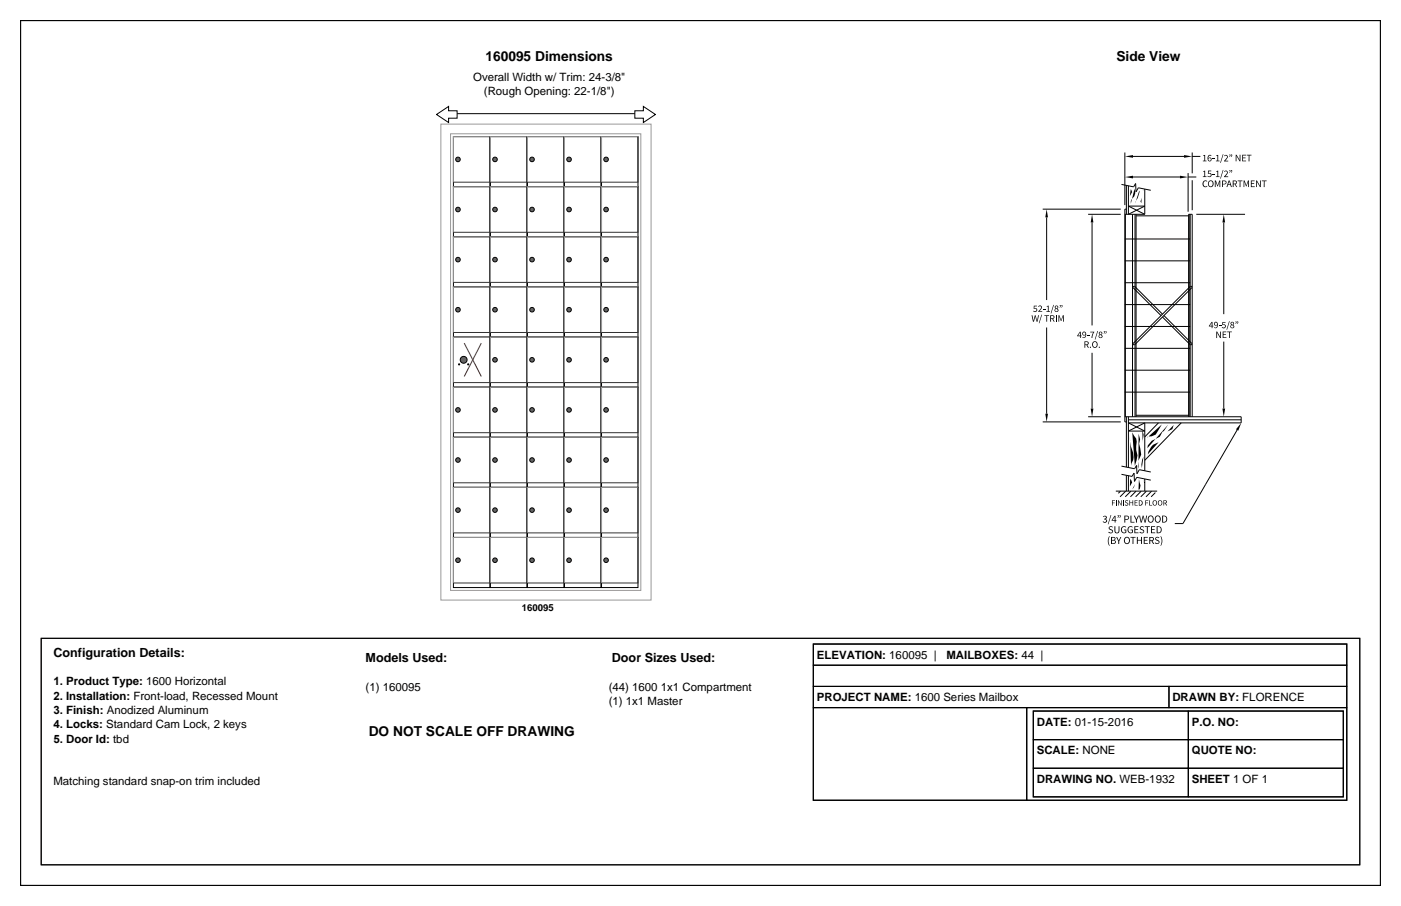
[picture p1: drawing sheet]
<svg xmlns="http://www.w3.org/2000/svg" width="432mm" height="279mm" viewBox="0 0 432 279" stroke-linecap="round" stroke-linejoin="round" font-family="sans-serif">
<path d="M12.7 196.8h406.4v69.9h-406.4z" fill="none" stroke="#000" stroke-width=".31"/>
<g fill="none" stroke="#000" stroke-width=".35">
<path d="M6.3 6.4h419.1v266.7h-419.1zM250.7 198.6h164.4v48.2h-164.4zM250.7 198.6h164.4v6.6h-164.4zM250.7 218.2h65.7v28.6h-65.7zM250.7 211.7h109.6v6.5h-109.6zM250.7 205.2h164.4v6.5h-164.4zM316.4 218.2h98.7v28.6h-98.7zM318.5 219.3h95.5v26.4h-95.5zM318.5 219.3h47.8v8.8h-47.8zM360.3 211.7h54.8v6.5h-54.8zM366.3 219.3h47.7v8.8h-47.7zM318.5 236.9h47.8v8.8h-47.8z"/>
<path d="M318.5 228.1h47.8v8.8h-47.8zM366.3 236.9h47.7v8.8h-47.7zM366.3 228.1h47.7v8.8h-47.7z"/>
</g>
<g fill="#fff" stroke="#000" stroke-width=".31">
<path d="M134.5 35.3l3.8-2.5v1.4h2.6v2.3h-2.6v1.3z"/>
<path d="M195.7 34.2h2.6v-1.4l3.7 2.5-3.7 2.5v-1.3h-2.6z"/>
</g>
<path d="M140.9 35.1h54.8" fill="none" stroke="#000" stroke-width=".31"/>
<path d="M139.7 42.1h11.3v15.5h-11.3z" fill="#fff" stroke="#000" stroke-width=".31"/>
<path d="M151 42.1h-11.3v14.1" fill="none" stroke="#999" stroke-width=".31"/>
<path d="M151 42.1v14.1h-11.3" fill="none" stroke="#333" stroke-width=".31"/>
<circle cx="141.1" cy="49.2" r=".7" fill="#666" stroke="#000" stroke-width=".31"/>
<path d="M151.2 42.1h11.2v15.5h-11.2z" fill="#fff" stroke="#000" stroke-width=".31"/>
<path d="M162.4 42.1h-11.2v14.1" fill="none" stroke="#999" stroke-width=".31"/>
<path d="M162.4 42.1v14.1h-11.2" fill="none" stroke="#333" stroke-width=".31"/>
<circle cx="152.6" cy="49.2" r=".7" fill="#666" stroke="#000" stroke-width=".31"/>
<path d="M162.6 42.1h11.2v15.5h-11.2z" fill="#fff" stroke="#000" stroke-width=".31"/>
<path d="M173.8 42.1h-11.2v14.1" fill="none" stroke="#999" stroke-width=".31"/>
<path d="M173.8 42.1v14.1h-11.2" fill="none" stroke="#333" stroke-width=".31"/>
<circle cx="164" cy="49.2" r=".7" fill="#666" stroke="#000" stroke-width=".31"/>
<path d="M174 42.1h11.2v15.5h-11.2z" fill="#fff" stroke="#000" stroke-width=".31"/>
<path d="M185.2 42.1h-11.2v14.1" fill="none" stroke="#999" stroke-width=".31"/>
<path d="M185.2 42.1v14.1h-11.2" fill="none" stroke="#333" stroke-width=".31"/>
<circle cx="175.4" cy="49.2" r=".7" fill="#666" stroke="#000" stroke-width=".31"/>
<path d="M185.4 42.1h11.2v15.5h-11.2z" fill="#fff" stroke="#000" stroke-width=".31"/>
<path d="M196.6 42.1h-11.2v14.1" fill="none" stroke="#999" stroke-width=".31"/>
<path d="M196.6 42.1v14.1h-11.2" fill="none" stroke="#333" stroke-width=".31"/>
<circle cx="186.8" cy="49.2" r=".7" fill="#666" stroke="#000" stroke-width=".31"/>
<path d="M139.7 57.6h11.3v15.4h-11.3z" fill="#fff" stroke="#000" stroke-width=".31"/>
<path d="M151 57.6h-11.3v14" fill="none" stroke="#999" stroke-width=".31"/>
<path d="M151 57.6v14h-11.3" fill="none" stroke="#333" stroke-width=".31"/>
<circle cx="141.1" cy="64.6" r=".7" fill="#666" stroke="#000" stroke-width=".31"/>
<path d="M151.2 57.6h11.2v15.4h-11.2z" fill="#fff" stroke="#000" stroke-width=".31"/>
<path d="M162.4 57.6h-11.2v14" fill="none" stroke="#999" stroke-width=".31"/>
<path d="M162.4 57.6v14h-11.2" fill="none" stroke="#333" stroke-width=".31"/>
<circle cx="152.6" cy="64.6" r=".7" fill="#666" stroke="#000" stroke-width=".31"/>
<path d="M162.6 57.6h11.2v15.4h-11.2z" fill="#fff" stroke="#000" stroke-width=".31"/>
<path d="M173.8 57.6h-11.2v14" fill="none" stroke="#999" stroke-width=".31"/>
<path d="M173.8 57.6v14h-11.2" fill="none" stroke="#333" stroke-width=".31"/>
<circle cx="164" cy="64.6" r=".7" fill="#666" stroke="#000" stroke-width=".31"/>
<path d="M174 57.6h11.2v15.4h-11.2z" fill="#fff" stroke="#000" stroke-width=".31"/>
<path d="M185.2 57.6h-11.2v14" fill="none" stroke="#999" stroke-width=".31"/>
<path d="M185.2 57.6v14h-11.2" fill="none" stroke="#333" stroke-width=".31"/>
<circle cx="175.4" cy="64.6" r=".7" fill="#666" stroke="#000" stroke-width=".31"/>
<path d="M185.4 57.6h11.2v15.4h-11.2z" fill="#fff" stroke="#000" stroke-width=".31"/>
<path d="M196.6 57.6h-11.2v14" fill="none" stroke="#999" stroke-width=".31"/>
<path d="M196.6 57.6v14h-11.2" fill="none" stroke="#333" stroke-width=".31"/>
<circle cx="186.8" cy="64.6" r=".7" fill="#666" stroke="#000" stroke-width=".31"/>
<path d="M139.7 73h11.3v15.5h-11.3z" fill="#fff" stroke="#000" stroke-width=".31"/>
<path d="M151 73h-11.3v14.1" fill="none" stroke="#999" stroke-width=".31"/>
<path d="M151 73v14.1h-11.3" fill="none" stroke="#333" stroke-width=".31"/>
<circle cx="141.1" cy="80.1" r=".7" fill="#666" stroke="#000" stroke-width=".31"/>
<path d="M151.2 73h11.2v15.5h-11.2z" fill="#fff" stroke="#000" stroke-width=".31"/>
<path d="M162.4 73h-11.2v14.1" fill="none" stroke="#999" stroke-width=".31"/>
<path d="M162.4 73v14.1h-11.2" fill="none" stroke="#333" stroke-width=".31"/>
<circle cx="152.6" cy="80.1" r=".7" fill="#666" stroke="#000" stroke-width=".31"/>
<path d="M162.6 73h11.2v15.5h-11.2z" fill="#fff" stroke="#000" stroke-width=".31"/>
<path d="M173.8 73h-11.2v14.1" fill="none" stroke="#999" stroke-width=".31"/>
<path d="M173.8 73v14.1h-11.2" fill="none" stroke="#333" stroke-width=".31"/>
<circle cx="164" cy="80.1" r=".7" fill="#666" stroke="#000" stroke-width=".31"/>
<path d="M174 73h11.2v15.5h-11.2z" fill="#fff" stroke="#000" stroke-width=".31"/>
<path d="M185.2 73h-11.2v14.1" fill="none" stroke="#999" stroke-width=".31"/>
<path d="M185.2 73v14.1h-11.2" fill="none" stroke="#333" stroke-width=".31"/>
<circle cx="175.4" cy="80.1" r=".7" fill="#666" stroke="#000" stroke-width=".31"/>
<path d="M185.4 73h11.2v15.5h-11.2z" fill="#fff" stroke="#000" stroke-width=".31"/>
<path d="M196.6 73h-11.2v14.1" fill="none" stroke="#999" stroke-width=".31"/>
<path d="M196.6 73v14.1h-11.2" fill="none" stroke="#333" stroke-width=".31"/>
<circle cx="186.8" cy="80.1" r=".7" fill="#666" stroke="#000" stroke-width=".31"/>
<path d="M139.7 88.5h11.3v15.4h-11.3z" fill="#fff" stroke="#000" stroke-width=".31"/>
<path d="M151 88.5h-11.3v14" fill="none" stroke="#999" stroke-width=".31"/>
<path d="M151 88.5v14h-11.3" fill="none" stroke="#333" stroke-width=".31"/>
<circle cx="141.1" cy="95.5" r=".7" fill="#666" stroke="#000" stroke-width=".31"/>
<path d="M151.2 88.5h11.2v15.4h-11.2z" fill="#fff" stroke="#000" stroke-width=".31"/>
<path d="M162.4 88.5h-11.2v14" fill="none" stroke="#999" stroke-width=".31"/>
<path d="M162.4 88.5v14h-11.2" fill="none" stroke="#333" stroke-width=".31"/>
<circle cx="152.6" cy="95.5" r=".7" fill="#666" stroke="#000" stroke-width=".31"/>
<path d="M162.6 88.5h11.2v15.4h-11.2z" fill="#fff" stroke="#000" stroke-width=".31"/>
<path d="M173.8 88.5h-11.2v14" fill="none" stroke="#999" stroke-width=".31"/>
<path d="M173.8 88.5v14h-11.2" fill="none" stroke="#333" stroke-width=".31"/>
<circle cx="164" cy="95.5" r=".7" fill="#666" stroke="#000" stroke-width=".31"/>
<path d="M174 88.5h11.2v15.4h-11.2z" fill="#fff" stroke="#000" stroke-width=".31"/>
<path d="M185.2 88.5h-11.2v14" fill="none" stroke="#999" stroke-width=".31"/>
<path d="M185.2 88.5v14h-11.2" fill="none" stroke="#333" stroke-width=".31"/>
<circle cx="175.4" cy="95.5" r=".7" fill="#666" stroke="#000" stroke-width=".31"/>
<path d="M185.4 88.5h11.2v15.4h-11.2z" fill="#fff" stroke="#000" stroke-width=".31"/>
<path d="M196.6 88.5h-11.2v14" fill="none" stroke="#999" stroke-width=".31"/>
<path d="M196.6 88.5v14h-11.2" fill="none" stroke="#333" stroke-width=".31"/>
<circle cx="186.8" cy="95.5" r=".7" fill="#666" stroke="#000" stroke-width=".31"/>
<path d="M139.7 103.9h11.3v15.5h-11.3z" fill="#fff" stroke="#000" stroke-width=".31"/>
<path d="M151 103.9h-11.3v14.1" fill="none" stroke="#999" stroke-width=".31"/>
<path d="M151 103.9v14.1h-11.3" fill="none" stroke="#333" stroke-width=".31"/>
<g fill="#666" stroke="#000" stroke-width=".31">
<circle cx="142.9" cy="111" r="1.05"/>
<circle cx="141.5" cy="112.4" r=".18"/>
<circle cx="144.3" cy="112.4" r=".18"/>
</g>
<path d="M143.1 105.8l5.2 10.3M148.3 105.8l-5.2 10.3" fill="none" stroke="#f00" stroke-width=".35"/>
<path d="M151.2 103.9h11.2v15.5h-11.2z" fill="#fff" stroke="#000" stroke-width=".31"/>
<path d="M162.4 103.9h-11.2v14.1" fill="none" stroke="#999" stroke-width=".31"/>
<path d="M162.4 103.9v14.1h-11.2" fill="none" stroke="#333" stroke-width=".31"/>
<circle cx="152.6" cy="111" r=".7" fill="#666" stroke="#000" stroke-width=".31"/>
<path d="M162.6 103.9h11.2v15.5h-11.2z" fill="#fff" stroke="#000" stroke-width=".31"/>
<path d="M173.8 103.9h-11.2v14.1" fill="none" stroke="#999" stroke-width=".31"/>
<path d="M173.8 103.9v14.1h-11.2" fill="none" stroke="#333" stroke-width=".31"/>
<circle cx="164" cy="111" r=".7" fill="#666" stroke="#000" stroke-width=".31"/>
<path d="M174 103.9h11.2v15.5h-11.2z" fill="#fff" stroke="#000" stroke-width=".31"/>
<path d="M185.2 103.9h-11.2v14.1" fill="none" stroke="#999" stroke-width=".31"/>
<path d="M185.2 103.9v14.1h-11.2" fill="none" stroke="#333" stroke-width=".31"/>
<circle cx="175.4" cy="111" r=".7" fill="#666" stroke="#000" stroke-width=".31"/>
<path d="M185.4 103.9h11.2v15.5h-11.2z" fill="#fff" stroke="#000" stroke-width=".31"/>
<path d="M196.6 103.9h-11.2v14.1" fill="none" stroke="#999" stroke-width=".31"/>
<path d="M196.6 103.9v14.1h-11.2" fill="none" stroke="#333" stroke-width=".31"/>
<circle cx="186.8" cy="111" r=".7" fill="#666" stroke="#000" stroke-width=".31"/>
<path d="M139.7 119.4h11.3v15.4h-11.3z" fill="#fff" stroke="#000" stroke-width=".31"/>
<path d="M151 119.4h-11.3v14" fill="none" stroke="#999" stroke-width=".31"/>
<path d="M151 119.4v14h-11.3" fill="none" stroke="#333" stroke-width=".31"/>
<circle cx="141.1" cy="126.4" r=".7" fill="#666" stroke="#000" stroke-width=".31"/>
<path d="M151.2 119.4h11.2v15.4h-11.2z" fill="#fff" stroke="#000" stroke-width=".31"/>
<path d="M162.4 119.4h-11.2v14" fill="none" stroke="#999" stroke-width=".31"/>
<path d="M162.4 119.4v14h-11.2" fill="none" stroke="#333" stroke-width=".31"/>
<circle cx="152.6" cy="126.4" r=".7" fill="#666" stroke="#000" stroke-width=".31"/>
<path d="M162.6 119.4h11.2v15.4h-11.2z" fill="#fff" stroke="#000" stroke-width=".31"/>
<path d="M173.8 119.4h-11.2v14" fill="none" stroke="#999" stroke-width=".31"/>
<path d="M173.8 119.4v14h-11.2" fill="none" stroke="#333" stroke-width=".31"/>
<circle cx="164" cy="126.4" r=".7" fill="#666" stroke="#000" stroke-width=".31"/>
<path d="M174 119.4h11.2v15.4h-11.2z" fill="#fff" stroke="#000" stroke-width=".31"/>
<path d="M185.2 119.4h-11.2v14" fill="none" stroke="#999" stroke-width=".31"/>
<path d="M185.2 119.4v14h-11.2" fill="none" stroke="#333" stroke-width=".31"/>
<circle cx="175.4" cy="126.4" r=".7" fill="#666" stroke="#000" stroke-width=".31"/>
<path d="M185.4 119.4h11.2v15.4h-11.2z" fill="#fff" stroke="#000" stroke-width=".31"/>
<path d="M196.6 119.4h-11.2v14" fill="none" stroke="#999" stroke-width=".31"/>
<path d="M196.6 119.4v14h-11.2" fill="none" stroke="#333" stroke-width=".31"/>
<circle cx="186.8" cy="126.4" r=".7" fill="#666" stroke="#000" stroke-width=".31"/>
<path d="M139.7 134.8h11.3v15.5h-11.3z" fill="#fff" stroke="#000" stroke-width=".31"/>
<path d="M151 134.8h-11.3v14.1" fill="none" stroke="#999" stroke-width=".31"/>
<path d="M151 134.8v14.1h-11.3" fill="none" stroke="#333" stroke-width=".31"/>
<circle cx="141.1" cy="141.9" r=".7" fill="#666" stroke="#000" stroke-width=".31"/>
<path d="M151.2 134.8h11.2v15.5h-11.2z" fill="#fff" stroke="#000" stroke-width=".31"/>
<path d="M162.4 134.8h-11.2v14.1" fill="none" stroke="#999" stroke-width=".31"/>
<path d="M162.4 134.8v14.1h-11.2" fill="none" stroke="#333" stroke-width=".31"/>
<circle cx="152.6" cy="141.9" r=".7" fill="#666" stroke="#000" stroke-width=".31"/>
<path d="M162.6 134.8h11.2v15.5h-11.2z" fill="#fff" stroke="#000" stroke-width=".31"/>
<path d="M173.8 134.8h-11.2v14.1" fill="none" stroke="#999" stroke-width=".31"/>
<path d="M173.8 134.8v14.1h-11.2" fill="none" stroke="#333" stroke-width=".31"/>
<circle cx="164" cy="141.9" r=".7" fill="#666" stroke="#000" stroke-width=".31"/>
<path d="M174 134.8h11.2v15.5h-11.2z" fill="#fff" stroke="#000" stroke-width=".31"/>
<path d="M185.2 134.8h-11.2v14.1" fill="none" stroke="#999" stroke-width=".31"/>
<path d="M185.2 134.8v14.1h-11.2" fill="none" stroke="#333" stroke-width=".31"/>
<circle cx="175.4" cy="141.9" r=".7" fill="#666" stroke="#000" stroke-width=".31"/>
<path d="M185.4 134.8h11.2v15.5h-11.2z" fill="#fff" stroke="#000" stroke-width=".31"/>
<path d="M196.6 134.8h-11.2v14.1" fill="none" stroke="#999" stroke-width=".31"/>
<path d="M196.6 134.8v14.1h-11.2" fill="none" stroke="#333" stroke-width=".31"/>
<circle cx="186.8" cy="141.9" r=".7" fill="#666" stroke="#000" stroke-width=".31"/>
<path d="M139.7 150.3h11.3v15.4h-11.3z" fill="#fff" stroke="#000" stroke-width=".31"/>
<path d="M151 150.3h-11.3v14" fill="none" stroke="#999" stroke-width=".31"/>
<path d="M151 150.3v14h-11.3" fill="none" stroke="#333" stroke-width=".31"/>
<circle cx="141.1" cy="157.3" r=".7" fill="#666" stroke="#000" stroke-width=".31"/>
<path d="M151.2 150.3h11.2v15.4h-11.2z" fill="#fff" stroke="#000" stroke-width=".31"/>
<path d="M162.4 150.3h-11.2v14" fill="none" stroke="#999" stroke-width=".31"/>
<path d="M162.4 150.3v14h-11.2" fill="none" stroke="#333" stroke-width=".31"/>
<circle cx="152.6" cy="157.3" r=".7" fill="#666" stroke="#000" stroke-width=".31"/>
<path d="M162.6 150.3h11.2v15.4h-11.2z" fill="#fff" stroke="#000" stroke-width=".31"/>
<path d="M173.8 150.3h-11.2v14" fill="none" stroke="#999" stroke-width=".31"/>
<path d="M173.8 150.3v14h-11.2" fill="none" stroke="#333" stroke-width=".31"/>
<circle cx="164" cy="157.3" r=".7" fill="#666" stroke="#000" stroke-width=".31"/>
<path d="M174 150.3h11.2v15.4h-11.2z" fill="#fff" stroke="#000" stroke-width=".31"/>
<path d="M185.2 150.3h-11.2v14" fill="none" stroke="#999" stroke-width=".31"/>
<path d="M185.2 150.3v14h-11.2" fill="none" stroke="#333" stroke-width=".31"/>
<circle cx="175.4" cy="157.3" r=".7" fill="#666" stroke="#000" stroke-width=".31"/>
<path d="M185.4 150.3h11.2v15.4h-11.2z" fill="#fff" stroke="#000" stroke-width=".31"/>
<path d="M196.6 150.3h-11.2v14" fill="none" stroke="#999" stroke-width=".31"/>
<path d="M196.6 150.3v14h-11.2" fill="none" stroke="#333" stroke-width=".31"/>
<circle cx="186.8" cy="157.3" r=".7" fill="#666" stroke="#000" stroke-width=".31"/>
<path d="M139.7 165.7h11.3v15.5h-11.3z" fill="#fff" stroke="#000" stroke-width=".31"/>
<path d="M151 165.7h-11.3v14.1" fill="none" stroke="#999" stroke-width=".31"/>
<path d="M151 165.7v14.1h-11.3" fill="none" stroke="#333" stroke-width=".31"/>
<circle cx="141.1" cy="172.8" r=".7" fill="#666" stroke="#000" stroke-width=".31"/>
<path d="M151.2 165.7h11.2v15.5h-11.2z" fill="#fff" stroke="#000" stroke-width=".31"/>
<path d="M162.4 165.7h-11.2v14.1" fill="none" stroke="#999" stroke-width=".31"/>
<path d="M162.4 165.7v14.1h-11.2" fill="none" stroke="#333" stroke-width=".31"/>
<circle cx="152.6" cy="172.8" r=".7" fill="#666" stroke="#000" stroke-width=".31"/>
<path d="M162.6 165.7h11.2v15.5h-11.2z" fill="#fff" stroke="#000" stroke-width=".31"/>
<path d="M173.8 165.7h-11.2v14.1" fill="none" stroke="#999" stroke-width=".31"/>
<path d="M173.8 165.7v14.1h-11.2" fill="none" stroke="#333" stroke-width=".31"/>
<circle cx="164" cy="172.8" r=".7" fill="#666" stroke="#000" stroke-width=".31"/>
<path d="M174 165.7h11.2v15.5h-11.2z" fill="#fff" stroke="#000" stroke-width=".31"/>
<path d="M185.2 165.7h-11.2v14.1" fill="none" stroke="#999" stroke-width=".31"/>
<path d="M185.2 165.7v14.1h-11.2" fill="none" stroke="#333" stroke-width=".31"/>
<circle cx="175.4" cy="172.8" r=".7" fill="#666" stroke="#000" stroke-width=".31"/>
<path d="M185.4 165.7h11.2v15.5h-11.2z" fill="#fff" stroke="#000" stroke-width=".31"/>
<path d="M196.6 165.7h-11.2v14.1" fill="none" stroke="#999" stroke-width=".31"/>
<path d="M196.6 165.7v14.1h-11.2" fill="none" stroke="#333" stroke-width=".31"/>
<circle cx="186.8" cy="172.8" r=".7" fill="#666" stroke="#000" stroke-width=".31"/>
<path d="M135.9 38.3h64.8v146.8h-64.8zM138.9 41.3h58.6v140.8h-58.6z" fill="none" stroke="#999" stroke-width=".31"/>
<g fill="#000">
<path d="M348.5 58.3l.4 .9-.7 1.3zM346.7 48.2l2.5-.4v.9zM346.7 54.6l2.5-.4v.8zM349.7 58.2l.2 1.3-.3 1-.9 1.1-.2 1.3zM351.1 58.8a5 5 0 0 1-1.1 3.4l-.2 .6zM352.4 58.7l.1 .8zM363.7 54.2l2.5 .4-2.5 .4zM364.9 47.8l2.5 .4-2.5 .5zM370.8 47.9l.6-.1v1.7h.4v.2h-1.1v-.2h.5v-1.4zM370.8 52.8l.6-.2v1.8h.4v.2h-1.1v-.2h.5v-1.5zM370.9 55.9l.6-.3 .6 .3h-.2a.76 .76 0 0 0-1 .8 .76 .76 0 0 0 1 .7h.2a.94 .94 0 0 1-1.2 .1 .94 .94 0 0 1-.2-1.3zM372.3 52.6h1v.2h-.7l-.1 .6a.69 .69 0 0 1 .9 .4 .69 .69 0 0 1-.4 .9 .69 .69 0 0 1-.9-.3l.1-.2a.47 .47 0 0 0 .7 .3 .47 .47 0 0 0 .2-.7 .47 .47 0 0 0-.7-.2z"/>
<path d="M373.7 48.9h.7v.2h-.7zM373.7 53.7h.7v.2h-.7zM374.4 55.7h.4l.5 1.5 .5-1.5h.3v2h-.2v-1.7l-.6 1.5-.7-1.5 .1 1.7h-.3zM374.9 47.9l.6-.1v1.7h.4v.2h-1.1v-.2h.4v-1.4zM374.9 52.8l.6-.2v1.8h.4v.2h-1.1v-.2h.4v-1.5zM376.9 47.6h.2l-.8 2.6h-.2zM376.9 52.4h.2l-.8 2.7h-.2zM377.3 48.1a.65 .65 0 0 1 .9-.2 .65 .65 0 0 1 0 1l-.6 .7h.9v.2h-1.2l.9-1.4-.2-.4zM377.3 52.9a.65 .65 0 0 1 .9-.1 .65 .65 0 0 1 0 1l-.6 .6h.9v.2h-1.2l.9-1.4-.2-.3zM380.9 47.7h.2l1 1.7v-1.7h.2v2h-.2l-1-1.6v1.6h-.3zM381.5 55.7h1.4v.2h-.6v1.8h-.2v-1.8h-.6zM382.8 47.7h1.2v.3h-.9v.6h.8v.2h-.8v.7h1v.2h-1.2z"/>
<path d="M383.3 55.7h.3l.5 1.5 .5-1.5h.3v2h-.2v-1.7l-.5 1.5-.7-1.5v1.7h-.2zM384.2 47.7h1.5v.3h-.6v1.8h-.3l.1-1.8h-.7zM385.5 55.7h1.2v.2h-.9v.6h.7v.2h-.7v.8h.9v.2h-1.2zM387.1 55.7h.3l1 1.6-.1-1.6h.3v2h-.3l-.9-1.7v1.7h-.3zM388.9 55.7h1.5v.2h-.6v1.8h-.3v-1.8h-.6zM322.6 64.5l.4 2.5h-.8zM336.6 66.1l.4 2.5h-.8zM351.9 61l-.1 1.7-.3-.6zM377.2 66.1l.4 2.5h-.8zM317.9 97.2h.3l.3 1.7 .5-1.7h.2l.4 1.7 .4-1.7h.2l-.4 2h-.3l-.4-1.6-.4 1.6h-.3zM318.6 94.3h1v.2h-.8v.5a.67 .67 0 0 1 .8 .4 .67 .67 0 0 1-.3 .9 .67 .67 0 0 1-.9-.3l.1-.2a.49 .49 0 0 0 .8 .1 .49 .49 0 0 0 0-.7 .49 .49 0 0 0-.7 0zM320 94.5a.64 .64 0 0 1 .9-.2 .64 .64 0 0 1 0 1l-.6 .7h.9v.2h-1.2l.9-1.4-.2-.3-.6 .2z"/>
<path d="M321 97.1h.2l-.8 2.6h-.2zM321.5 95.3h.7v.2h-.7zM321.9 97.2h1.4v.2h-.6v1.8h-.2v-1.8h-.6zM322.6 94.4l.6-.1v1.7h.4v.2h-1.1v-.2h.5v-1.4zM324.6 94h.2l-.8 2.7h-.2zM325.4 97.2h.3v2h-.3zM326.2 97.2h.3l.5 1.5 .6-1.5h.3v2h-.3l.1-1.7-.6 1.5-.7-1.5 .1 1.7h-.3zM349.2 88.2h.5l-.5 .5zM366.9 88.2h.5v.5zM378.8 99.1h.2l-.8 2.6h-.2zM335.1 103.4h.7v.2h-.7zM336 107h.2v.2h-.2z"/>
<path d="M336 102.3h1.3l-.6 1.9h-.3v-.4l.6-1.3h-1zM338.2 102.1h.2l-.8 2.6h-.2zM338.7 107h.2v.2h-.2zM349.2 105.9l.5 .5h-.5zM367.4 105.9v.5h-.5zM374.9 102.2h.2l1 1.7-.1-1.6h.3v1.9h-.3l-.9-1.6v1.6h-.2zM375.7 100.4h.7v.1h-.7zM376.8 99.3h.9v.2h-.7l-.1 .6a.67 .67 0 0 1 .9 .3 .67 .67 0 0 1-.4 .9 .67 .67 0 0 1-.8-.3l.1-.2a.49 .49 0 0 0 .7 .1 .49 .49 0 0 0 0-.7 .49 .49 0 0 0-.7 0zM376.8 102.2h1.2v.3h-.9v.6h.7v.2h-.7v.7h.9v.2h-1.2zM378.2 102.2h1.5v.3h-.6v1.7h-.3v-1.7h-.6zM322.2 127.6h.8l-.4 2.5zM336.2 126h.8l-.4 2.5z"/>
<path d="M349 133.3l1.2 1.9 .2 1-.2 2.6 .4 1.6-.8 3.3zM350.9 133.8l.5 1.7-.3 1.4 .6 3.3-.8 1.8-.2 1.9 .2 .6zM355.4 137.2l1.7-.8-3.4 3.8 .3-.9zM353.8 134.6l-.4 .5 4.7-4.2-1.9 3.1-1.2 .5zM355 135.9l-1.2 1.5-.2 .8 6.4-7.3-1.3 2-.4 .3-.8 1.5zM361.7 131.1l-.4 1.2-1.5 .8zM376.8 126h.8l-.4 2.5zM382.6 130.4l-.9 2.4-.8-.4zM342.3 158.8h.2l-.9 2.9h-.2zM342.7 154.3h.9v.2h-.7v.5h.7v.2h-.7v.7h-.2zM343.9 154.3h.2v1.6h-.2zM344.6 154.3h.2l.8 1.3-.1-1.3h.2v1.6h-.2l-.8-1.3 .1 1.3h-.2z"/>
<path d="M346.1 154.3h.2v1.6h-.2zM346.8 154.5l.5-.2 .4 .2h-.6l-.1 .3a.59 .59 0 0 1 .6 .5 .59 .59 0 0 1-.4 .7l-.6-.3 .2-.2 .6 .2 .2-.2-.8-.6zM348.1 154.3h.2v.7h.7v-.7h.3v1.6h-.3v-.8h-.7v.8h-.2zM348.3 147.7l.6 1.1-.7 1.2zM348.4 159h.3v1.9h1v.3h-1.3zM348.2 133.9l.4 3.8a5 5 0 0 1 .1 5.3l-.1 .9zM349.7 154.3h.9v.2h-.7v.5h.6v.1h-.6v.6h.8v.2h-1zM349.8 149.3l-.3 1-.5 .6zM351 147.7l.5 2-.2 1.2-.4 .1zM351.1 159h.3l.3 1.9 .5-1.9h.2l.5 1.9 .4-1.9h.2l-.4 2.2h-.3l-.4-1.8-.5 1.8h-.3zM352.4 140.8l-.5 3.6-.1-1.2zM352.2 147.9l.4 .9z"/>
<path d="M352.5 148.7h.3v.3h-.3zM353 154.3h.9v.2h-.7v.5h.6v.2h-.6v.7h-.2zM354.2 154.3h.2v1.4h.7v.2h-.9zM339.9 159.3a.61 .61 0 0 1 1-.2 .61 .61 0 0 1-.1 1 .66 .66 0 0 1 .1 1.1 .66 .66 0 0 1-1-.3l.1-.2 .5 .3 .4-.2v-.4l-.6-.2v-.2l.3-.1a.39 .39 0 0 0 .1-.6 .39 .39 0 0 0-.7 .2zM341.9 162.4l.7-.1 .4 .2-.1 .2a.42 .42 0 0 0-.6-.3 .42 .42 0 0 0-.2 .7 .71 .71 0 0 1 .9 .6 .71 .71 0 0 1-.7 .8l-.7-.3 .2-.2 .8 .2 .2-.3-1-.8zM341.9 165.3l.1 .1a2.85 2.85 0 0 0 0 2.8l-.1 .1a2.78 2.78 0 0 1 0-3zM343.5 162.3h.3l.1 1.8 .5 .1 .3-.3 .1-1.6h.2v1.3a.79 .79 0 0 1-.7 .9 .79 .79 0 0 1-.8-.9zM344 165.6h.3l.5 1.1 .5-1.1h.3l-.7 1.3v.9h-.2v-.9zM345.9 162.4l.8-.1 .4 .2-.2 .2a.81 .81 0 0 0-1.2 .7 .81 .81 0 0 0 1.2 .7v-.6h-.5v-.2h.7v.9a1.09 1.09 0 0 1-1.5-.2 1.09 1.09 0 0 1 .3-1.6zM347.9 162.4l.8-.1 .4 .2-.1 .2a.81 .81 0 0 0-1.3 .7 .81 .81 0 0 0 1.2 .7v-.6h-.5v-.2h.8v.9a1.09 1.09 0 0 1-1.6-.2 1.09 1.09 0 0 1 .3-1.6zM348.4 165.6h1.6v.2h-.7v1.9h-.3l.1-1.9h-.7zM349.6 162.3h1.3v.2h-1v.7h.8v.2h-.8v.8h1v.2h-1.3z"/>
<path d="M349.4 159h.3l.5 1.1 .6-1.1h.3l-.7 1.3v.9h-.3v-.9zM350.4 165.6h.3v.9h1v-.9h.3v2.1h-.3v-1h-1v1h-.3zM351.5 162.4l.7-.1 .4 .2-.2 .2a.42 .42 0 0 0-.6-.3 .42 .42 0 0 0-.1 .7 .71 .71 0 0 1 .9 .6 .71 .71 0 0 1-.7 .8l-.7-.3 .2-.2 .8 .2 .2-.3-1-.8zM352.5 165.6h1.3v.2h-1v.7h.8v.2h-.8v.8h1v.2h-1.3zM352.8 162.3h1.6v.2h-.6v2h-.3v-2h-.7zM354.8 162.3h1.2v.2h-1v.7h.9v.2h-.9v.8h1v.2h-1.2zM356.2 165.7l.7-.1 .4 .2-.1 .2a.42 .42 0 0 0-.6-.3 .42 .42 0 0 0-.1 .7 .71 .71 0 0 1 .8 .6 .71 .71 0 0 1-.7 .8l-.7-.3 .2-.2 .8 .2 .2-.3-1-.8zM357.6 165.4l.2-.1a2.78 2.78 0 0 1 0 3l-.2-.1a2.85 2.85 0 0 0 0-2.8z"/>
<path d="M372.5 55.9a.95 .95 0 0 1 1.5 .8 .95 .95 0 0 1-1.5 .7 1.35 1.35 0 0 1 0-1.5zM372.7 56.1a.75 .75 0 0 0-.1 1 .75 .75 0 0 0 1 .2 .75 .75 0 0 0 .2-1.1 .75 .75 0 0 0-1.1-.1z"/>
<path d="M372.4 48l.5-.3 .5 .3-.2 .1-.5-.1-.3 .8a.61 .61 0 0 1 1 .2 .61 .61 0 0 1-.4 .8 .61 .61 0 0 1-.8-.5zM372.6 48.9l-.2 .1 .2 .5a.39 .39 0 0 0 .6-.4 .39 .39 0 0 0-.6-.2z"/>
<path d="M376.7 55.7h.6a.68 .68 0 0 1 .7 .8 .68 .68 0 0 1-1.1 .4v.8h-.2zM376.9 55.9v.8a.61 .61 0 0 0 .9-.4l-.2-.4z"/>
<path d="M378.9 47.7l.4 .2-.4 .5 .2-.5zM379.5 47.7l.3 .2-.3 .5z"/>
<path d="M378.9 52.5l.4 .2-.4 .6 .2-.5zM379.5 52.5l.3 .2-.3 .6z"/>
<path d="M378.7 55.7h.3l.7 2h-.3l-.2-.6h-.7l-.2 .6h-.3zM378.8 55.9l-.3 1h.6z"/>
<path d="M379.9 55.7h.9l.4 .3v.5l-.4 .3 .5 .9h-.3l-.4-.9h-.4v.9h-.3zM380.2 55.9v.7l.8-.1v-.5z"/>
<path d="M323.7 97.2l.9 .1 .3 .2v.5l-.4 .3 .6 .9h-.3l-.5-.8h-.4v.8h-.2zM323.9 97.4v.8l.8-.2v-.4z"/>
<path d="M325.1 94.4a.56 .56 0 0 1 .9-.1 .56 .56 0 0 1-.1 .9l.2 .1a.49 .49 0 0 1-.1 .8l-.6 .1-.4-.3v-.4l.3-.3zM325.2 95.7a.4 .4 0 0 0 .8 0 .4 .4 0 0 0-.8 0zM325.3 94.7a.32 .32 0 0 0 .6 0 .32 .32 0 0 0-.6 0z"/>
<path d="M326.7 94.1l.2 .2-.3 .6zM327.2 94.1l.3 .2-.3 .6z"/>
<path d="M380.8 99.1l.3 .3-.3 .5zM381.4 99.1l.3 .3-.4 .5z"/>
<path d="M332.8 102.3h.3v1.2h.3v.2h-.3v.5h-.2v-.5h-.9zM332.9 102.5l-.6 1h.6z"/>
<path d="M333.7 102.4l.2-.1a.91 .91 0 0 1 .9 1.1 .91 .91 0 0 1-1.2 .6h.6l.4-.8a.59 .59 0 0 1-.9 .1 .59 .59 0 0 1 0-.9zM333.7 102.9a.45 .45 0 0 0 .9 0 .45 .45 0 0 0-.9 0z"/>
<path d="M334.2 105.3h.9l.4 .3v.5l-.4 .3 .5 .9h-.3l-.5-.9h-.3v.9h-.3zM334.5 105.5v.7l.7-.2v-.4z"/>
<path d="M336.8 105.5a.93 .93 0 0 1 1.5 .8 .93 .93 0 0 1-1.5 .7 1.31 1.31 0 0 1 0-1.5zM337 105.7a.72 .72 0 0 0-.1 1 .72 .72 0 0 0 1 .1 .72 .72 0 0 0 .1-1 .72 .72 0 0 0-1-.1z"/>
<path d="M338.7 102.5a.56 .56 0 0 1 .9-.1 .56 .56 0 0 1-.1 .9l.2 .1a.49 .49 0 0 1-.2 .8h-.5l-.4-.3v-.4l.3-.3zM338.8 103.7a.38 .38 0 0 0 .7 0 .38 .38 0 0 0-.7 0zM338.9 102.8a.32 .32 0 0 0 .6 0 .32 .32 0 0 0-.6 0z"/>
<path d="M340.2 102.2l.3 .2-.3 .5zM340.8 102.2l.3 .2-.4 .5z"/>
<path d="M373.4 99.3h.3v1.2h.3v.2h-.3v.5h-.2v-.5h-.9zM373.5 99.5l-.6 1h.6z"/>
<path d="M374.3 99.4l.2-.1a.91 .91 0 0 1 .9 1 .91 .91 0 0 1-1.2 .7h.6l.4-.8a.59 .59 0 0 1-.9 .1 .59 .59 0 0 1 0-.9zM374.3 99.9a.45 .45 0 0 0 .9 0 .45 .45 0 0 0-.9 0z"/>
<path d="M379.3 99.5a.56 .56 0 0 1 .9-.1 .56 .56 0 0 1-.1 .8l.1 .2a.49 .49 0 0 1-.1 .8h-.5l-.4-.3v-.4l.3-.3zM379.4 100.7a.38 .38 0 0 0 .7 0 .38 .38 0 0 0-.7 0zM379.5 99.7a.32 .32 0 0 0 .6 0 .32 .32 0 0 0-.6 0z"/>
<path d="M344.5 158.9l.3 .3-.3 .5zM345.1 158.9l.3 .3-.3 .5z"/>
<path d="M346.5 159h.7a.73 .73 0 0 1 .8 .9 .73 .73 0 0 1-1.2 .4v.9h-.3zM346.8 159.2v.9a.66 .66 0 0 0 .9-.4l-.2-.4z"/>
<path d="M351 154.3a.88 .88 0 0 1 1.2 .8 .88 .88 0 0 1-1.2 .8zM351.2 154.5v1.2a.65 .65 0 0 0 .7-.6 .65 .65 0 0 0-.7-.6z"/>
<path d="M355.4 154.5a.75 .75 0 0 1 1.2 .6 .75 .75 0 0 1-1.2 .6l-.2-.6zM355.6 154.6a.59 .59 0 0 0-.2 .8 .59 .59 0 0 0 .9 .2 .59 .59 0 0 0 .1-.9 .59 .59 0 0 0-.8-.1z"/>
<path d="M357 154.5a.75 .75 0 0 1 1.2 .6 .75 .75 0 0 1-1.1 .6l-.2-.6zM357.2 154.6a.59 .59 0 0 0-.1 .8 .59 .59 0 0 0 .8 .2 .59 .59 0 0 0 .1-.9 .59 .59 0 0 0-.8-.1z"/>
<path d="M358.2 159a1.15 1.15 0 0 1 1.5 1.1 1.15 1.15 0 0 1-1.5 1.1zM358.5 159.2v1.7a.87 .87 0 0 0 1-.8 .87 .87 0 0 0-1-.9z"/>
<path d="M358.6 154.3l1 .2v.4l-.3 .3 .4 .7h-.2l-.4-.7h-.3v.7h-.2zM358.8 154.4v.6l.6-.1v-.3z"/>
<path d="M342.4 165.6h.7a.54 .54 0 0 1 .7 .3 .54 .54 0 0 1-.4 .7 .56 .56 0 0 1 .5 .6 .56 .56 0 0 1-.5 .5l-1 .1zM342.7 165.8v.7l.8-.2v-.4zM342.7 166.7v.8a.69 .69 0 0 0 1-.4 .69 .69 0 0 0-1-.4z"/>
<path d="M343.5 159.1h.3v1.3h.3v.2h-.3v.5h-.2v-.5h-1zM343.6 159.4l-.7 1h.7z"/>
<path d="M346.8 165.7a1.03 1.03 0 0 1 1.5 1 1.03 1.03 0 0 1-1.5 .9l-.4-.9zM346.9 166a.8 .8 0 0 0-.2 1.1 .8 .8 0 0 0 1.1 .2 .8 .8 0 0 0 .2-1.1 .8 .8 0 0 0-1.1-.2z"/>
<path d="M354.1 159.2a1.04 1.04 0 0 1 1.5 .9 1.04 1.04 0 0 1-1.5 .9l-.4-.9zM354.2 159.4a.8 .8 0 0 0-.2 1.1 .8 .8 0 0 0 1.1 .2 .8 .8 0 0 0 .2-1.1 .8 .8 0 0 0-1.1-.2z"/>
<path d="M354.2 165.6h1a.62 .62 0 0 1 .5 .6 .62 .62 0 0 1-.5 .6l.5 1h-.3l-.5-.9h-.4v.9h-.3zM354.5 165.8v.8l.8-.2v-.4z"/>
<path d="M356.3 159.2a1.04 1.04 0 0 1 1.5 .9 1.04 1.04 0 0 1-1.5 .9l-.4-.9zM356.4 159.4a.79 .79 0 0 0-.2 1.1 .79 .79 0 0 0 1.1 .2 .79 .79 0 0 0 .2-1.1 .79 .79 0 0 0-1.1-.2z"/>
<path d="M356.5 162.3a1.15 1.15 0 0 1 1.5 1.1 1.15 1.15 0 0 1-1.5 1.1zM356.8 162.5v1.7a.87 .87 0 0 0 1-.8 .87 .87 0 0 0-1-.9z"/>
</g>
<g fill="none" stroke="#000" stroke-width=".31">
<path d="M345.6 56.9l3.8 .7 .6-1 .1 2.6 .7-1.3 3.9 .8M346.7 47v16.3M347.2 57.2v8.9M347.8 57.3v8.8l5-2.5h-5l5 2.5M349.2 48.2h15.7M349.2 54.6h14.5M352.8 58.3v7.8M366.2 54.6h2.5M366.2 53.4v11.9M367.4 48.2h2.6M367.4 47v6.5M367.4 55.6v9.2"/>
<path d="M321.4 64.5h24M322.6 67v25.5M335.4 66.1h10M336.6 68.6v31.8M346.7 66.1h6.1M346.7 73.7h20.1M346.8 66.1v62.4M347.2 64.5h-.5v65.6h.5M349 66.1v62.4M349.8 66.1v62.4M350.1 66.6h16.3M350.1 66.1v62.4"/>
<path d="M366.5 66.1v62.4M366.8 66.1v62.4M368.7 66.1h15M377.2 68.6v28.3M346.7 93.9h20.1M346.7 80.4h20.1M346.7 87.2h20.1M349.2 88.7l8.6 8.6M349.7 88.2l8.6 8.7M358.3 97.8l8.6 8.6M358.7 97.3l8.7 8.6M366.9 88.2l-17.7 17.7"/>
<path d="M367.4 88.7l-17.7 17.7M322.6 101v26.6M336.6 108.8v17.2M346.7 100.7h20.1M346.7 107.4h20.1M346.7 114.2h20.1M377.2 105.3v20.7M321.4 130.1h24M335.4 128.5h10M346.7 120.9h20.1M346.7 128.5h35.8v1.9h-34.7l5 2.5h-5l5-2.5v14.8M347.2 128.5v15.5"/>
<path d="M347.8 128.5v15.7M347.8 129.5h34.7M350.1 128.1h16.3M357 130.4l-4.2 4.3M364.1 130.4l-11.3 11.6M366.4 128.5v-62.4h1v62.4M381.3 132.6l-16.7 28.9h-2.5M343.9 151.5h12.7M345.3 151.5l-.6 .6M345.6 143.7l4.1 .9 .6-1.1 .1 2.6 .7-1.3 3.6 .8M345.6 146.3l3.3 .6 .6-1 .2 2.6 .7-1.3 4.3 .9M346.9 151.5l-1.7 1.7"/>
<path d="M347.2 146.6v4.9M347.8 146.7v4.8M348.5 151.5l-1.7 1.7M350.1 151.5l-1.7 1.7M351.7 151.5l-1.7 1.7M352.8 147.7v3.8M353.3 151.5l-1.7 1.7M354.9 151.5l-1.7 1.7M356.1 151.9l-1.3 1.3"/>
</g>
<path d="M352.3 132.6v4.2" fill="none" stroke="#000" stroke-width=".42"/>
<g font-size="4.2">
<text x="149.6" y="18.7">160095 Dimensions</text>
<text x="344.1" y="18.7">Side View</text>
<text x="113.6" y="227">DO NOT SCALE OFF DRAWING</text>
</g>
<g font-size="3.9">
<text x="16.4" y="202.5">Configuration Details:</text>
<text x="112.7" y="204.2">Models Used:</text>
<text x="188.6" y="204.2">Door Sizes Used:</text>
</g>
<g font-size="3.5">
<text x="145.8" y="25">Overall Width w/ Trim: 24-3/8&quot;</text>
<text x="149.1" y="29.4">(Rough Opening: 22-1/8&quot;)</text>
<text x="251.7" y="203.2">ELEVATION: 160095 |</text>
<text x="291.7" y="203.2">MAILBOXES: 44 |</text>
<text x="16.4" y="215.8">2. Installation: Front-load, Recessed Mount</text>
<text x="16.4" y="211.4">1. Product Type: 1600 Horizontal</text>
<text x="112.7" y="213">(1) 160095</text>
<text x="187.6" y="213">(44) 1600 1x1 Compartment</text>
<text x="16.4" y="220.2">3. Finish: Anodized Aluminum</text>
<text x="187.6" y="217.4">(1) 1x1 Master</text>
<text x="251.7" y="216.2">PROJECT NAME: 1600 Series Mailbox</text>
<text x="361.3" y="216.2">DRAWN BY: FLORENCE</text>
<text x="16.4" y="224.6">4. Locks: Standard Cam Lock, 2 keys</text>
<text x="319.5" y="223.8">DATE: 01-15-2016</text>
<text x="367.3" y="223.8">P.O. NO:</text>
<text x="16.4" y="229">5. Door Id: tbd</text>
<text x="319.5" y="232.7">SCALE: NONE</text>
<text x="367.3" y="232.7">QUOTE NO:</text>
<text x="16.4" y="242.2">Matching standard snap-on trim included</text>
<text x="319.5" y="241.5">DRAWING NO. WEB-1932</text>
<text x="367.3" y="241.5">SHEET 1 OF 1</text>
</g>
<text font-size="2.9" x="160.8" y="188.4">160095</text>
</svg>
